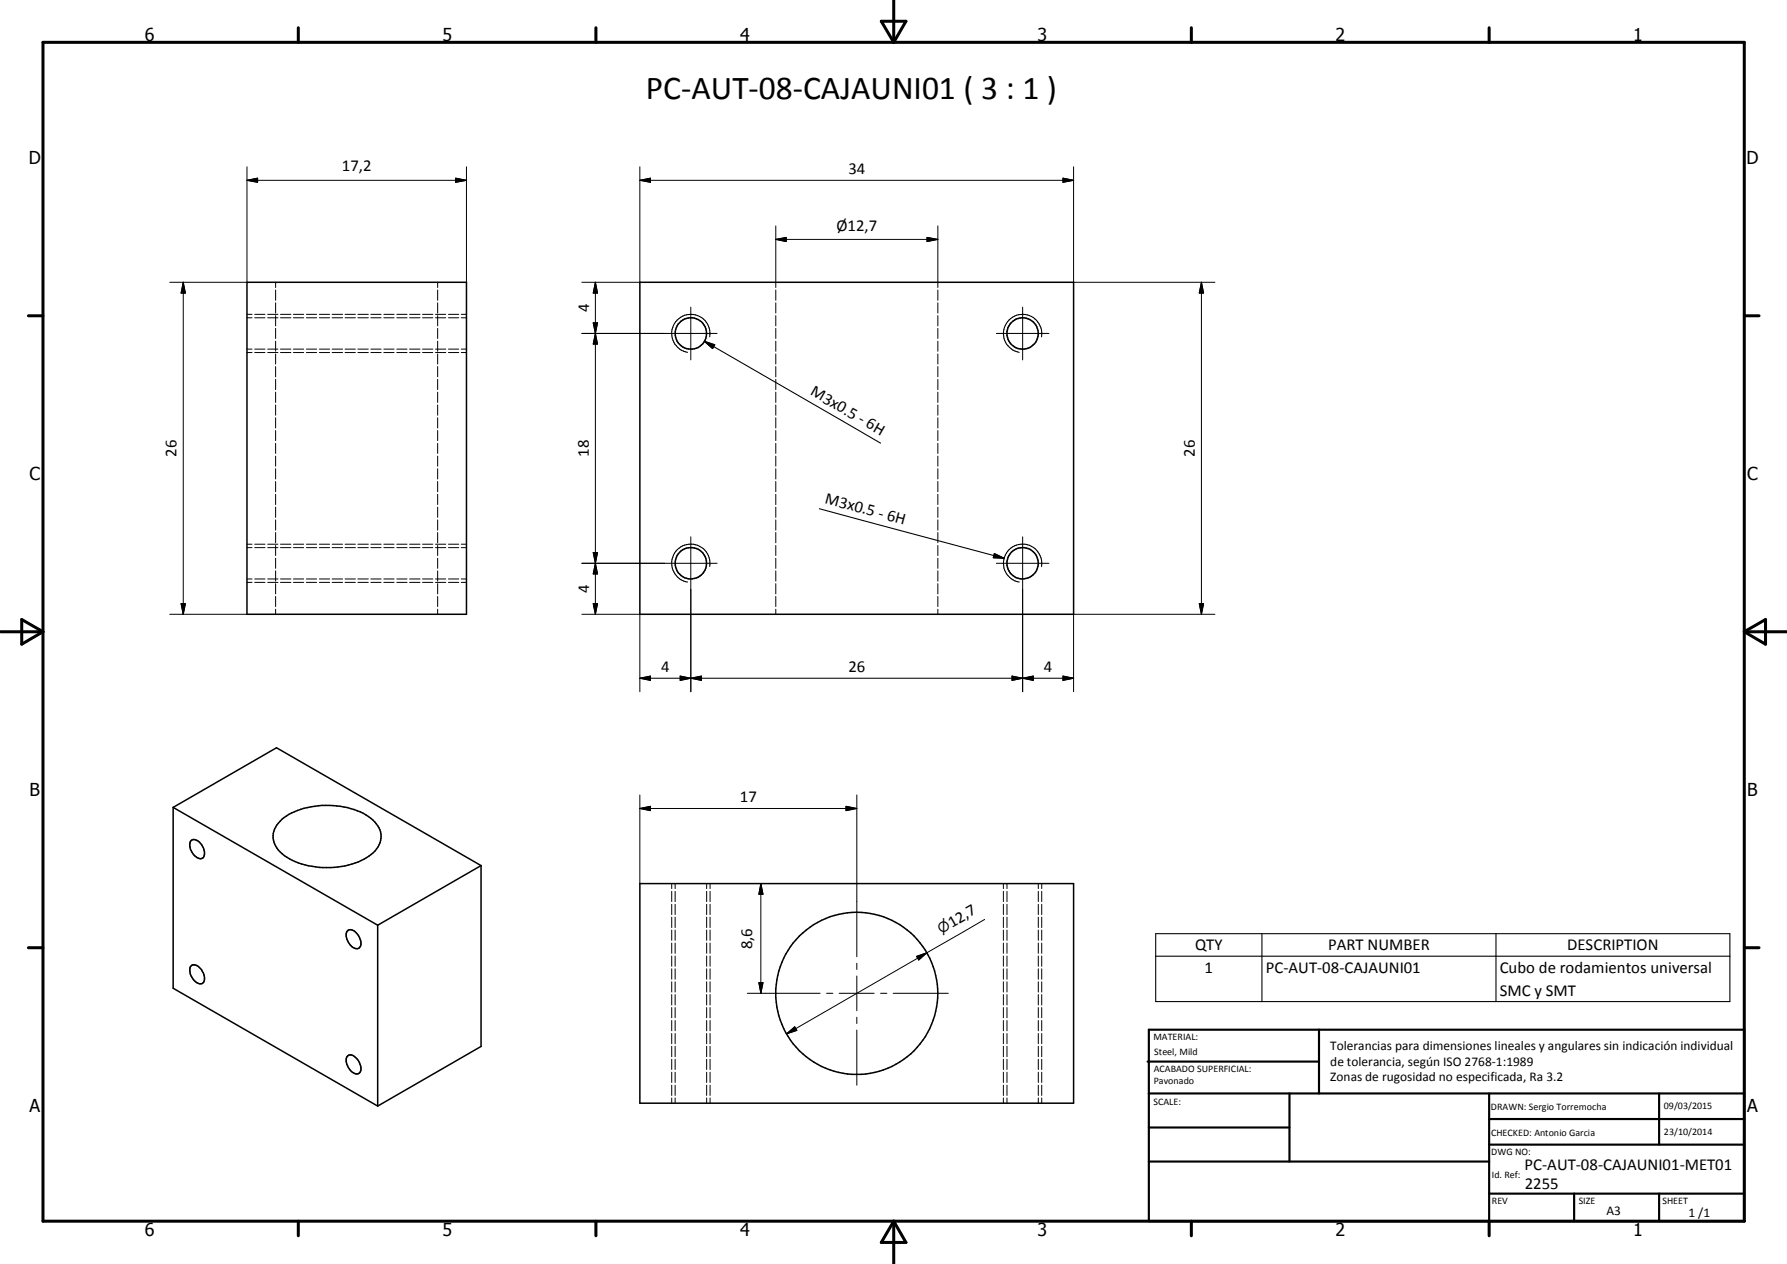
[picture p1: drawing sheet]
<svg xmlns="http://www.w3.org/2000/svg" width="420mm" height="297mm" viewBox="0 0 420 297" stroke-linecap="round" stroke-linejoin="round" font-family="sans-serif">
<g fill="none" stroke="#000" stroke-width=".35">
<path d="M58.1 66.3h51.6v78.1h-51.6zM150.4 66.3h102v78.1h-102zM40.7 189.7v42.5l48.1 27.7M40.7 189.7l48.1 27.7M40.7 189.7l24.3-14 48.1 27.7M44.9 197.5a1.91 1.91 0 0 1 2.7 1.3l.2 .4a1.81 1.81 0 0 1-.4 2.6 3.1 3.1 0 0 1-2.5-4.3zM66.2 192.6a17.8 17.8 0 0 1 14.7-2.9 11.4 11.4 0 0 1 8.2 4.8 5.1 5.1 0 0 1-2.3 6.7 19.4 19.4 0 0 1-18.7 .6 6.1 6.1 0 0 1-3.8-5.9 6 6 0 0 1 1.9-3.3zM81.9 218.6a2.17 2.17 0 0 1 2.5 1.4l.1 .3a1.85 1.85 0 0 1-.1 2.5 2.3 2.3 0 0 1-2.7-1.7l-.3-1.1a1.44 1.44 0 0 1 .5-1.4zM88.8 217.4v42.5M113.1 203.4v42.5l-24.3 14M113.1 203.4l-24.3 14M150.4 207.6h102v51.6h-102z"/>
<path d="M44.8 227.2a1.46 1.46 0 0 1 2.3 .4 2.97 2.97 0 0 1 .7 3.3 1.76 1.76 0 0 1-2.5-.9 3 3 0 0 1-.5-2.8zM81.6 248.3a1.42 1.42 0 0 1 2.3 .5 2.87 2.87 0 0 1 .6 3.3 1.56 1.56 0 0 1-2.2-.6l-.6-1a2.4 2.4 0 0 1-.1-2.2z"/>
<circle cx="162.4" cy="78.4" r="3.7"/>
<circle cx="240.4" cy="78.4" r="3.7"/>
<circle cx="162.4" cy="132.4" r="3.7"/>
<circle cx="240.4" cy="132.4" r="3.7"/>
<circle cx="201.4" cy="233.5" r="19.1"/>
</g>
<path d="M166.9 79.2a4.5 4.5 0 0 0-3.7-5.3 4.5 4.5 0 0 0-5.2 3.7 4.5 4.5 0 0 0 3.7 5.2M244.9 79.2a4.5 4.5 0 0 0-3.7-5.3 4.5 4.5 0 0 0-5.2 3.7 4.5 4.5 0 0 0 3.6 5.2M165.6 80.2l2.5 .8-.6 .9zM165.6 80.2l41.4 23.9M192.6 119.5l43.5 11.7M166.9 133.1a4.5 4.5 0 0 0-3.7-5.2 4.5 4.5 0 0 0-5.2 3.7 4.5 4.5 0 0 0 3.7 5.2M233.8 130.1l2.3 1.1-2.6-.1zM244.9 133.1a4.5 4.5 0 0 0-3.7-5.2 4.5 4.5 0 0 0-5.2 3.6 4.5 4.5 0 0 0 3.6 5.3M271.7 219.4h135v16h-135zM296.7 219.4v16M351.7 219.4v16M271.7 224.7h135" fill="none" stroke="#000" stroke-width=".25"/>
<g fill="none" stroke="#000" stroke-width=".24">
<path d="M58.1 39.2v27.1h-18.2M109.7 39.2v27.1M150.4 39.2v27.1h-13.6M252.4 39.2v27.1h33.3M58.1 42.4l2.5-.5v.9zM58.1 42.4h51.6M107.1 41.9l2.6 .5-2.6 .4zM150.4 42.4l2.5-.5v.9zM150.4 42.4h102M182.4 56.3l2.5-.5v1zM182.4 53.1v14.5M182.4 56.3h38.1"/>
<path d="M218 55.8l2.5 .5-2.5 .5zM220.5 53.1v14.5M249.9 41.9l2.5 .5-2.5 .4zM43.1 66.3l.5 2.6h-1zM43.1 66.3v78.1M58.1 74.7h1.2M58.1 73.9h1.2M59.9 74.7h2.4M59.9 73.9h2.4M62.9 74.7h2.5M62.9 73.9h2.5M64.8 66.3v1.3"/>
<path d="M64.8 68.2v2.4M64.8 71.2v2.4M64.8 74.2v2.4M64.8 77.2v2.3M65.9 74.7h2.5M65.9 73.9h2.5M69 74.7h2.4M69 73.9h2.4M72 74.7h2.5M72 73.9h2.5M75.1 74.7h2.4M75.1 73.9h2.4"/>
<path d="M78.1 74.7h2.4M78.1 73.9h2.4M81.1 74.7h2.5M81.1 73.9h2.5M84.1 74.7h2.5M84.1 73.9h2.5M87.2 74.7h2.4M87.2 73.9h2.4M90.2 74.7h2.5M90.2 73.9h2.5M93.3 74.7h2.4M93.3 73.9h2.4"/>
<path d="M96.3 74.7h2.5M96.3 73.9h2.5M99.3 74.7h2.5M99.3 73.9h2.5M102.4 74.7h2.4M102.4 73.9h2.4M102.9 66.3v1.3M102.9 68.2v2.4M102.9 71.2v2.4M102.9 74.2v2.4M102.9 77.2v2.3M105.4 74.7h2.5"/>
<path d="M105.4 73.9h2.5M108.4 74.7h1.3M108.4 73.9h1.3M136.8 78.4h31.8M139.5 75.9h1l-.5 2.5zM139.5 75.9l1 5h-1l1-5zM140 78.4l.5 2.5h-1zM140 66.3l.5 2.6h-1zM140 66.3v78.1M162.4 72.2v12.4M182.4 68.2v2.4M182.4 71.2v2.4"/>
<path d="M182.4 74.2v2.4M182.4 77.2v2.3M220.5 68.2v2.4M220.5 71.2v2.4M220.5 74.2v2.4M220.5 77.2v2.3M234.3 78.4h12.3M240.4 72.2v12.4M282.5 66.3l.5 2.6h-1zM282.5 66.3v78.1M58.1 82h1.2M58.1 82.8h1.2"/>
<path d="M59.9 82h2.4M59.9 82.8h2.4M62.9 82h2.5M62.9 82.8h2.5M64.8 80.2v2.3M64.8 83.2v2.4M64.8 86.1v2.5M64.8 89.2v2.4M64.8 92.2v2.4M64.8 95.2v2.4M64.8 98.2v2.4M65.9 82h2.5"/>
<path d="M65.9 82.8h2.5M69 82h2.4M69 82.8h2.4M72 82h2.5M72 82.8h2.5M75.1 82h2.4M75.1 82.8h2.4M78.1 82h2.4M78.1 82.8h2.4M81.1 82h2.5M81.1 82.8h2.5M84.1 82h2.5"/>
<path d="M84.1 82.8h2.5M87.2 82h2.4M87.2 82.8h2.4M90.2 82h2.5M90.2 82.8h2.5M93.3 82h2.4M93.3 82.8h2.4M96.3 82h2.5M96.3 82.8h2.5M99.3 82h2.5M99.3 82.8h2.5M102.4 82h2.4"/>
<path d="M102.4 82.8h2.4M102.9 80.2v2.3M102.9 83.2v2.4M102.9 86.1v2.5M102.9 89.2v2.4M102.9 92.2v2.4M102.9 95.2v2.4M102.9 98.2v2.4M105.4 82h2.5M105.4 82.8h2.5M108.4 82h1.3M108.4 82.8h1.3"/>
<path d="M182.4 80.2v2.3M182.4 83.2v2.4M182.4 86.1v2.5M182.4 89.2v2.4M182.4 92.2v2.4M182.4 95.2v2.4M182.4 98.2v2.4M220.5 80.2v2.3M220.5 83.2v2.4M220.5 86.1v2.5M220.5 89.2v2.4M220.5 92.2v2.4"/>
<path d="M220.5 95.2v2.4M220.5 98.2v2.4M64.8 101.2v2.3M64.8 104.2v2.4M64.8 107.2v2.4M64.8 110.2v2.4M64.8 113.2v2.4M64.8 116.2v2.4M64.8 119.2v2.4M102.9 101.2v2.3M102.9 104.2v2.4M102.9 107.2v2.4"/>
<path d="M102.9 110.2v2.4M102.9 113.2v2.4M102.9 116.2v2.4M102.9 119.2v2.4M182.4 101.2v2.3M182.4 104.2v2.4M182.4 107.2v2.4M182.4 110.2v2.4M182.4 113.2v2.4M182.4 116.2v2.4M182.4 119.2v2.4M220.5 101.2v2.3"/>
<path d="M220.5 104.2v2.4M220.5 107.2v2.4M220.5 110.2v2.4M220.5 113.2v2.4M220.5 116.2v2.4M220.5 119.2v2.4M58.1 136.1h1.2M58.1 128.7h1.2M58.1 136.9h1.2M58.1 127.9h1.2M59.9 136.1h2.4M59.9 128.7h2.4"/>
<path d="M59.9 136.9h2.4M59.9 127.9h2.4M62.9 136.1h2.5M62.9 128.7h2.5M62.9 136.9h2.5M62.9 127.9h2.5M64.8 122.2v2.4M64.8 125.1v2.5M64.8 128.2v2.4M64.8 131.2v2.4M64.8 134.2v2.4M64.8 137.2v2.4"/>
<path d="M65.9 136.1h2.5M65.9 128.7h2.5M65.9 136.9h2.5M65.9 127.9h2.5M69 136.1h2.4M69 128.7h2.4M69 136.9h2.4M69 127.9h2.4M72 136.1h2.5M72 128.7h2.5M72 136.9h2.5M72 127.9h2.5"/>
<path d="M75.1 136.1h2.4M75.1 128.7h2.4M75.1 136.9h2.4M75.1 127.9h2.4M78.1 136.1h2.4M78.1 128.7h2.4M78.1 136.9h2.4M78.1 127.9h2.4M81.1 136.1h2.5M81.1 128.7h2.5M81.1 136.9h2.5M81.1 127.9h2.5"/>
<path d="M84.1 136.1h2.5M84.1 128.7h2.5M84.1 136.9h2.5M84.1 127.9h2.5M87.2 136.1h2.4M87.2 128.7h2.4M87.2 136.9h2.4M87.2 127.9h2.4M90.2 136.1h2.5M90.2 128.7h2.5M90.2 136.9h2.5M90.2 127.9h2.5"/>
<path d="M93.3 136.1h2.4M93.3 128.7h2.4M93.3 136.9h2.4M93.3 127.9h2.4M96.3 136.1h2.5M96.3 128.7h2.5M96.3 136.9h2.5M96.3 127.9h2.5M99.3 136.1h2.5M99.3 128.7h2.5M99.3 136.9h2.5M99.3 127.9h2.5"/>
<path d="M102.4 136.1h2.4M102.4 128.7h2.4M102.4 136.9h2.4M102.4 127.9h2.4M102.9 122.2v2.4M102.9 125.1v2.5M102.9 128.2v2.4M102.9 131.2v2.4M102.9 134.2v2.4M102.9 137.2v2.4M105.4 136.1h2.5M105.4 128.7h2.5"/>
<path d="M105.4 136.9h2.5M105.4 127.9h2.5M108.4 136.1h1.3M108.4 128.7h1.3M108.4 136.9h1.3M108.4 127.9h1.3M136.8 132.4h31.8M139.5 129.8h1l-.5 2.6zM139.5 129.8h1l-1 5.1h1zM140 132.4l.5 2.5h-1zM162.4 126.2v36.4M182.4 122.2v2.4"/>
<path d="M182.4 125.1v2.5M182.4 128.2v2.4M182.4 131.2v2.4M182.4 134.2v2.4M182.4 137.2v2.4M220.5 122.2v2.4M220.5 125.1v2.5M220.5 128.2v2.4M220.5 131.2v2.4M220.5 134.2v2.4M220.5 137.2v2.4M234.3 132.4h12.3"/>
<path d="M240.4 126.2v36.4M39.9 144.4h18.2M42.6 141.9h1l-.5 2.5zM64.8 140.2v2.3M64.8 143.2v1.2M102.9 140.2v2.3M102.9 143.2v1.2M136.8 144.4h13.6v18.2M139.5 141.9h1l-.5 2.5zM150.4 159.4l2.5-.5v1zM150.4 159.4h102M159.9 158.9l2.5 .5-2.5 .5z"/>
<path d="M159.9 158.9l5 1v-1l-5 1zM162.4 159.4l2.5-.5v1zM182.4 140.2v2.3M182.4 143.2v1.2M220.5 140.2v2.3M220.5 143.2v1.2M237.9 158.9l2.5 .5-2.5 .5zM237.9 158.9l5 1v-1l-5 1zM240.4 159.4l2.5-.5v1zM249.9 158.9l2.5 .5-2.5 .5zM282 141.9h1l-.5 2.5zM285.7 144.4h-33.3v18.2"/>
<path d="M150.4 190l2.5-.5v1zM150.4 186.8v20.8M150.4 190h51.1M198.9 189.5l2.6 .5-2.6 .5zM201.5 186.8v38M157.9 207.6v1.2M157.9 209.5v2.4M157.9 212.5v2.4M157.9 215.5v2.5M157.9 218.6v2.4M158.7 207.6v1.2M158.7 209.5v2.4"/>
<path d="M158.7 212.5v2.4M158.7 215.5v2.5M158.7 218.6v2.4M166.1 207.6v1.2M166.1 209.5v2.4M166.1 212.5v2.4M166.1 215.5v2.5M166.1 218.6v2.4M167 207.6v1.2M167 209.5v2.4M167 212.5v2.4M167 215.5v2.5"/>
<path d="M167 218.6v2.4M178.9 207.6l.5 2.5h-1zM178.9 207.6v25.8M231.5 216.1l-13.6 7.8M235.9 207.6v1.2M235.9 209.5v2.4M235.9 212.5v2.4M235.9 215.5v2.5M235.9 218.6v2.4M236.8 207.6v1.2M236.8 209.5v2.4M236.8 212.5v2.4"/>
<path d="M236.8 215.5v2.5M236.8 218.6v2.4M244.1 207.6v1.2M244.1 209.5v2.4M244.1 212.5v2.4M244.1 215.5v2.5M244.1 218.6v2.4M244.9 207.6v1.2M244.9 209.5v2.4M244.9 212.5v2.4M244.9 215.5v2.5M244.9 218.6v2.4"/>
<path d="M157.9 221.6v2.4M157.9 224.7v2.4M157.9 227.7v2.4M157.9 230.7v2.4M157.9 233.7v2.5M157.9 236.8v2.4M157.9 239.8v2.4M158.7 221.6v2.4M158.7 224.7v2.4M158.7 227.7v2.4M158.7 230.7v2.4M158.7 233.7v2.5"/>
<path d="M158.7 236.8v2.4M158.7 239.8v2.4M166.1 221.6v2.4M166.1 224.7v2.4M166.1 227.7v2.4M166.1 230.7v2.4M166.1 233.7v2.5M166.1 236.8v2.4M166.1 239.8v2.4M167 221.6v2.4M167 224.7v2.4M167 227.7v2.4"/>
<path d="M167 230.7v2.4M167 233.7v2.5M167 236.8v2.4M167 239.8v2.4M175.7 233.4h17.1M178.4 230.9h1l-.5 2.5zM194.3 233.4h1.5M197.3 233.4h8.2M201.5 226.4v1.4M201.5 229.4v8.1M201.5 239.1v1.4M207 233.4h1.5"/>
<path d="M210 233.4h13M215.5 224.7l2.4-.8-1.9 1.7zM217.9 223.9l-33 19.1M235.9 221.6v2.4M235.9 224.7v2.4M235.9 227.7v2.4M235.9 230.7v2.4M235.9 233.7v2.5M235.9 236.8v2.4M235.9 239.8v2.4M236.8 221.6v2.4M236.8 224.7v2.4"/>
<path d="M236.8 227.7v2.4M236.8 230.7v2.4M236.8 233.7v2.5M236.8 236.8v2.4M236.8 239.8v2.4M244.1 221.6v2.4M244.1 224.7v2.4M244.1 227.7v2.4M244.1 230.7v2.4M244.1 233.7v2.5M244.1 236.8v2.4M244.1 239.8v2.4"/>
<path d="M244.9 221.6v2.4M244.9 224.7v2.4M244.9 227.7v2.4M244.9 230.7v2.4M244.9 233.7v2.5M244.9 236.8v2.4M244.9 239.8v2.4M157.9 242.9v2.4M157.9 245.9v2.4M157.9 248.9v2.4M157.9 252v2.4M157.9 255v2.4"/>
<path d="M157.9 258v1.2M158.7 242.9v2.4M158.7 245.9v2.4M158.7 248.9v2.4M158.7 252v2.4M158.7 255v2.4M158.7 258v1.2M166.1 242.9v2.4M166.1 245.9v2.4M166.1 248.9v2.4M166.1 252v2.4M166.1 255v2.4"/>
<path d="M166.1 258v1.2M167 242.9v2.4M167 245.9v2.4M167 248.9v2.4M167 252v2.4M167 255v2.4M167 258v1.2M184.9 243l1.9-1.7 .6 .8zM201.5 242.1v12.9M235.9 242.9v2.4M235.9 245.9v2.4M235.9 248.9v2.4"/>
<path d="M235.9 252v2.4M235.9 255v2.4M235.9 258v1.2M236.8 242.9v2.4M236.8 245.9v2.4M236.8 248.9v2.4M236.8 252v2.4M236.8 255v2.4M236.8 258v1.2M244.1 242.9v2.4M244.1 245.9v2.4M244.1 248.9v2.4"/>
<path d="M244.1 252v2.4M244.1 255v2.4M244.1 258v1.2M244.9 242.9v2.4M244.9 245.9v2.4M244.9 248.9v2.4M244.9 252v2.4M244.9 255v2.4M244.9 258v1.2"/>
</g>
<g fill="none" stroke="#000" stroke-width=".71">
<path d="M10.1 9.9h400v277.1h-400zM70.1 6.5v3.4M140.1 6.5v3.4M207.2 5h5.8l-2.9 4.9zM210.1 0v9.9M280.1 6.5v3.4M350.1 6.5v3.4M6.7 74.2h3.4M410.1 74.2h3.5M.1 148.5h10M5.1 145.6l5 2.9-5 2.9zM410.1 148.5h10"/>
<path d="M410.1 148.5l5-2.9v5.8zM6.7 222.7h3.4M410.1 222.7h3.5M70.1 287v3.4M140.1 287v3.4M210.1 287v10M210.1 287l2.9 5h-5.8zM280.1 287v3.4M350.1 287v3.4"/>
</g>
<g fill="none" stroke="#000" stroke-width=".51">
<path d="M269.8 249.5h40.3M270.1 242h140v45h-140zM270.1 257h140M303.2 257v16M310.1 242v15M350.1 257v30M390.1 257v12M270.1 265h33.1M270.1 273h80M350.1 269h60M350.1 263h60M350.1 280.5h60"/>
<path d="M370.1 280.5v6.5M390.1 280.5v6.5"/>
</g>
<g fill="#000">
<path d="M58.1 42.4l2.5-.5v.9zM107.1 41.9l2.6 .5-2.6 .4zM150.4 42.4l2.5-.5v.9zM182.4 56.3l2.5-.5v1zM218 55.8l2.5 .5-2.5 .5zM249.9 41.9l2.5 .5-2.5 .4zM43.1 66.3l.5 2.6h-1zM139.5 75.9h1l-.5 2.5zM140 66.3l.5 2.6h-1zM282.5 66.3l.5 2.6h-1zM140 78.4l.5 2.5h-1zM165.6 80.2l2.5 .8-.6 .9z"/>
<path d="M139.5 129.8h1l-.5 2.6zM140 132.4l.5 2.5h-1zM233.8 130.1l2.3 1.1-2.6-.1zM42.6 141.9h1l-.5 2.5zM139.5 141.9h1l-.5 2.5zM150.4 159.4l2.5-.5v1zM159.9 158.9l2.5 .5-2.5 .5zM162.4 159.4l2.5-.5v1zM237.9 158.9l2.5 .5-2.5 .5zM240.4 159.4l2.5-.5v1zM249.9 158.9l2.5 .5-2.5 .5zM282 141.9h1l-.5 2.5z"/>
<path d="M150.4 190l2.5-.5v1zM198.9 189.5l2.6 .5-2.6 .5zM178.9 207.6l.5 2.5h-1zM178.4 230.9h1l-.5 2.5zM215.5 224.7l2.4-.8-1.9 1.7zM184.9 243l1.9-1.7 .6 .8z"/>
</g>
<text font-size="7.9" x="151.9" y="23.3">PC-AUT-08-CAJAUNI01 ( 3 : 1 )</text>
<g font-size="4.2">
<text x="34" y="9.6">6</text>
<text x="104" y="9.6">5</text>
<text x="174" y="9.6">4</text>
<text x="244" y="9.6">3</text>
<text x="314" y="9.6">2</text>
<text x="384" y="9.6">1</text>
<text x="6.8" y="38.7">D</text>
<text x="410.6" y="38.7">D</text>
<text x="7" y="112.9">C</text>
<text x="410.8" y="112.9">C</text>
<text x="7" y="187.1">B</text>
<text x="410.8" y="187.1">B</text>
<text x="7" y="261.4">A</text>
<text x="410.8" y="261.4">A</text>
<text x="34" y="290.4">6</text>
<text x="104" y="290.4">5</text>
<text x="174" y="290.4">4</text>
<text x="244" y="290.4">3</text>
<text x="314" y="290.4">2</text>
<text x="384" y="290.4">1</text>
</g>
<g font-size="3.9">
<text x="80.4" y="40.3">17,2</text>
<text x="199.5" y="40.9">34</text>
<text x="196.7" y="54.2">Ø12,7</text>
<text x="138.5" y="73.4" transform="rotate(-90 138.5 73.4)">4</text>
<text x="190.3" y="92.7" transform="rotate(30 190.3 92.7)">M3x0.5 - 6H</text>
<text x="41.5" y="107.4" transform="rotate(-90 41.5 107.4)">26</text>
<text x="138.5" y="107.4" transform="rotate(-90 138.5 107.4)">18</text>
<text x="280.9" y="107.4" transform="rotate(-90 280.9 107.4)">26</text>
<text x="193.8" y="118.3" transform="rotate(15 193.8 118.3)">M3x0.5 - 6H</text>
<text x="138.5" y="139.4" transform="rotate(-90 138.5 139.4)">4</text>
<text x="155.4" y="157.9">4</text>
<text x="199.5" y="157.8">26</text>
<text x="245.4" y="157.9">4</text>
<text x="174" y="188.5">17</text>
<text x="223.8" y="218.1" transform="rotate(-30 223.8 218.1)">12,7</text>
<text x="176.9" y="223.1" transform="rotate(-90 176.9 223.1)">8,6</text>
<text x="281" y="223.4">QTY</text>
<text x="312.3" y="223.3">PART NUMBER</text>
<text x="368.5" y="223.4">DESCRIPTION</text>
<text x="283.2" y="228.6">1</text>
<text x="297.6" y="228.6">PC-AUT-08-CAJAUNI01</text>
<text x="352.6" y="228.7">Cubo de rodamientos universal</text>
<text x="352.6" y="234.1">SMC y SMT</text>
<text x="358.5" y="275">PC-AUT-08-CAJAUNI01-MET01</text>
<text x="358.5" y="279.4">2255</text>
</g>
<text font-size="3.3" x="221.3" y="219.5" transform="rotate(-30 221.3 219.5)">n</text>
<g font-size="3.1">
<text x="312.7" y="246.8">Tolerancias para dimensiones lineales y angulares sin indicación individual</text>
<text x="312.7" y="250.4">de tolerancia, según ISO 2768-1:1989</text>
<text x="312.7" y="254">Zonas de rugosidad no especificada, Ra 3.2</text>
<text x="377.7" y="285.6">A3</text>
<text x="397" y="285.9">1 /1</text>
</g>
<g font-size="2.4">
<text x="271.2" y="244.4">MATERIAL:</text>
<text x="271.3" y="252">ACABADO SUPERFICIAL:</text>
<text x="271.4" y="247.9">Steel, Mild</text>
<text x="271.3" y="254.6">Pavonado</text>
<text x="271.2" y="259.7">SCALE:</text>
<text x="350.6" y="260.8">DRAWN: Sergio Torremocha</text>
<text x="391.2" y="260.6">09/03/2015</text>
<text x="350.6" y="267">CHECKED: Antonio Garcia</text>
<text x="391.2" y="266.7">23/10/2014</text>
<text x="350.6" y="271.4">DWG NO:</text>
<text x="350.8" y="276.9">Id. Ref:</text>
<text x="350.8" y="282.8">REV</text>
<text x="371.2" y="282.9">SIZE</text>
<text x="390.9" y="282.9">SHEET</text>
</g>
</svg>
